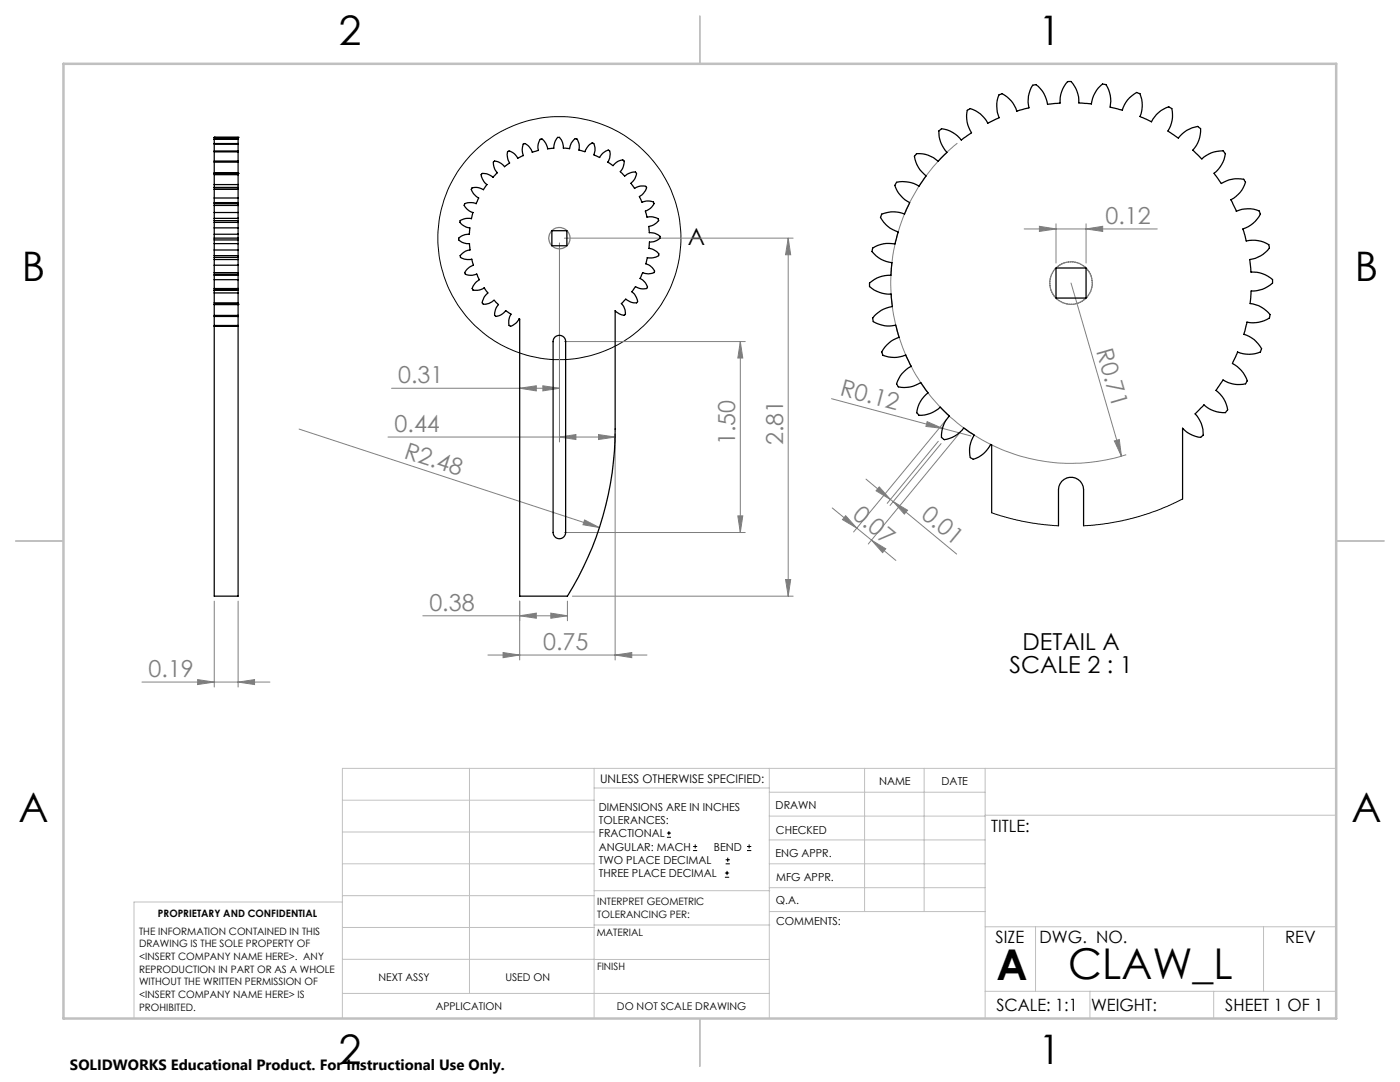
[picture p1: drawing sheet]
<svg xmlns="http://www.w3.org/2000/svg" width="279mm" height="216mm" viewBox="0 0 279 216" stroke-linecap="round" stroke-linejoin="round" font-family="sans-serif">
<g fill="none" stroke="#000" stroke-width=".2">
<path d="M133.1 167.1h.8M133.1 166.2h.8M133.5 165.8v.9M138.3 169.7h.8M138.3 168.9h.8M138.7 168.5v.8M144.7 175h.8M144.7 174.2h.8M144.8 172.4h.9M144.8 171.6h.9M145.1 173.8v.8M145.2 171.1v.9"/>
<path d="M149.1 169.7h.8M149.1 168.9h.8M149.5 168.5v.8"/>
<circle cx="111.6" cy="47.5" r="24.3"/>
</g>
<g fill="none" stroke="#808080" stroke-width=".2">
<path d="M191.1 28.6a36 36 0 0 0-9 45 36 36 0 0 0 42.7 17.1M111.7 48.5v39.7M112.6 47.5h45.7M157.3 47.5v71.5M157.3 47.5l.5 3.3h-1zM204.4 45.7h26.6M207.4 45.2l3.3 .5-3.3 .5zM210.7 44.7v7.8M213.7 56.5l10.1 34.5M216.7 45.7l3.4-.5v1zM216.7 44.7v7.8M78.1 77.5h33.6"/>
<path d="M103.7 77.5l3.3-.5v1zM108.3 77l3.4 .5-3.4 .5zM112.6 68.2h36.1M147.7 68.2v38.1M147.7 68.2l.5 3.2h-1zM165.9 79.6l27.9 7.4M59.7 85.6l59.9 19.7M77.4 87.2h45.4M111.7 87.2l3.2-.5v1zM119.5 86.7l3.3 .5-3.3 .5zM122.8 86.6v45.1M172.8 95.6l4.9 4.1"/>
<path d="M175.5 97.2l2.2 2.5-2.9-1.8zM177.7 99.7l.6 .4M185 84.1l3.1 1.4-3.3-.4zM187.3 88.1l-10.2 12.3M187.8 88.5l-10.2 12.4M188.8 83.8l-18.4 22.4M191.7 86.2l-18.4 22.3M222.4 88l1-.3 .4 3.3zM42.8 119.9v17.2M47.5 119.9v17.2M103.7 119.9v11.8M112.6 106.3h36.1"/>
<path d="M113.2 119.9v4M114.2 119h44.1M116.7 103.8l2.9 1.5-3.3-.6zM147.2 102.9h1l-.5 3.4zM156.8 115.6h1l-.5 3.4zM166.1 101.4l7.8 6.4M168.8 102.9l2.2 2.5-2.9-1.7zM173.9 107.8l2.9 1.7-.7 .8zM173.9 107.8l4.9 4M178.3 100.1l2.8 1.7-.6 .8zM178.3 100.1l12.6 10.5M28.3 136.1h25.6"/>
<path d="M39.4 135.6l3.4 .5-3.4 .5zM47.5 136.1l3.3-.5v1zM84.4 122.9h28.8M97.4 130.7h31.7M100.4 130.2l3.3 .5-3.3 .5zM103.7 122.9l3.3-.6v1.1zM109.9 122.3l3.3 .6-3.3 .5zM122.8 130.7l3.3-.5v1z"/>
</g>
<g fill="none" stroke="#808080" stroke-width=".25">
<circle cx="111.6" cy="47.5" r="2.12"/>
<circle cx="213.7" cy="56.5" r="4.3"/>
</g>
<g fill="none" stroke="#c0c0c0" stroke-width=".2">
<path d="M68.3 159.7h50.3M93.7 153.3v44.9M118.6 153.3v49.9M118.6 157.2h34.9M153.5 153.3v49.9M153.5 158.1h43.1M172.5 153.3v28.6M184.4 153.3v28.6M196.6 153.3v49.9M266.7 153.3h-198.4v49.9M68.3 178.7h50.3M68.3 172.4h50.3"/>
<path d="M68.3 166h50.3M68.3 180h-41.6v23.2M118.6 177.7h35M153.5 167.6h43.1M153.5 162.8h43.1M153.5 172.4h43.1M153.5 177.1h43.1M196.6 162.7h70.1M68.3 198.2h85.2M68.3 191.4l85.2 .1M68.3 185.1h50.3M118.6 184.6h35"/>
<path d="M153.6 181.9h43M196.6 197.8h70.1M196.6 184.9h70.1M206.7 184.9v12.9M217.5 197.8v5.4M242.2 197.8v5.4M252.2 184.9v12.9"/>
</g>
<path d="M139.7 3.2v9.5M3.1 107.9h9.6M266.7 107.9h9.5M139.7 203.2v9.6" fill="none" stroke="#c0c0c0" stroke-width=".25"/>
<path d="M12.7 12.7h254v190.5h-254z" fill="none" stroke="#c0c0c0" stroke-width=".5"/>
<g fill="#808080">
<path d="M185 84.1l3.1 1.4-3.3-.4z"/>
<path d="M222.4 88l1-.3 .4 3.3z"/>
<path d="M116.7 103.8l2.9 1.5-3.3-.6z"/>
<path d="M178.3 100.1l2.8 1.7-.6 .8zM175.5 97.2l2.2 2.5-2.9-1.8z"/>
<path d="M173.9 107.8l2.9 1.7-.7 .8zM168.8 102.9l2.2 2.5-2.9-1.7z"/>
<path d="M108.3 77l3.4 .5-3.4 .5zM103.7 77.5l3.3-.5v1zM109.9 122.3l3.3 .6-3.3 .5zM103.7 122.9l3.3-.6v1.1zM119.5 86.7l3.3 .5-3.3 .5zM111.7 87.2l3.2-.5v1zM216.7 45.7l3.4-.5v1zM207.4 45.2l3.3 .5-3.3 .5z"/>
<path d="M39.4 135.6l3.4 .5-3.4 .5zM47.5 136.1l3.3-.5v1z"/>
<path d="M156.8 115.6h1l-.5 3.4zM157.3 47.5l.5 3.3h-1zM147.2 102.9h1l-.5 3.4zM147.7 68.2l.5 3.2h-1z"/>
<path d="M100.4 130.2l3.3 .5-3.3 .5zM122.8 130.7l3.3-.5v1z"/>
</g>
<g fill="none" stroke="#000" stroke-width=".25">
<path d="M42.8 37.5v.3M42.8 37.8v1.7M42.8 37.4v.1M42.8 39.5v.9M42.8 34.6v.3M42.8 34.9v1.9M42.8 34.6h.1M42.8 36.8v.6M42.8 34.5v.1M42.8 32.3v2.2M42.8 32.1v.2M42.8 30.3v1.8"/>
<path d="M42.8 30.1v.2M42.8 28.8v1.3M42.8 28.6v.2M42.8 27.8v.8M42.8 27.7v.1M42.8 27.4v.3M42.8 27.4h.1M42.8 37.4h4.7M42.8 34.6h4.7M42.8 37.8h4.7M42.8 37.5h4.7M42.8 39.5h4.7"/>
<path d="M42.8 34.9h4.7M42.8 36.8h4.7M42.8 34.5h4.7M42.8 32.3h4.7M42.8 32.1h4.7M42.8 30.3h4.7M42.8 30.1h4.7M42.8 28.8h4.7M42.8 28.6h4.7M42.8 27.8h4.7M42.8 27.7h4.7M42.8 27.4h4.7"/>
<path d="M47.5 37.5v.3M47.5 37.8v1.7M47.5 37.4v.1M47.5 39.5v.9M47.5 34.6v.3M47.5 34.9v1.9M47.5 34.6h.1M47.5 36.8v.6M47.5 34.5v.1M47.5 32.3v2.2M47.5 32.1v.2M47.5 30.3v1.8"/>
<path d="M47.5 30.1v.2M47.5 28.8v1.3M47.5 28.6v.2M47.5 27.8v.8M47.5 27.7v.1M47.5 27.4v.3M47.5 27.4h.1M98.5 32.3l.1-.1a2.45 2.45 0 0 1 2.1 1.1l1-.8a2.03 2.03 0 0 1-.2-2.3 2.27 2.27 0 0 1 1.8 1.4l1.2-.6a2.65 2.65 0 0 1 0-2.3l.2-.1a2.5 2.5 0 0 1 1.5 1.8l1.3-.4a2.01 2.01 0 0 1 .5-2.2l.1-.1a2.61 2.61 0 0 1 1.2 2l1.2-.1a2.5 2.5 0 0 1 .9-2.2h.1a2.14 2.14 0 0 1 .9 2.2l1.3 .1a2.43 2.43 0 0 1 1.2-2h.1a2.34 2.34 0 0 1 .5 2.3l1.2 .3a2.44 2.44 0 0 1 1.6-1.8l.1 .1a2.34 2.34 0 0 1 .1 2.3l1.2 .5a2.05 2.05 0 0 1 1.8-1.4l.1 .1a2.53 2.53 0 0 1-.3 2.2l1 .8a2.1 2.1 0 0 1 2.1-1.1l.1 .1a2.66 2.66 0 0 1-.7 2.2l.9 .8a2.4 2.4 0 0 1 2.2-.7l.1 .1a2.41 2.41 0 0 1-1.1 2.1l.7 1a2.09 2.09 0 0 1 2.4-.3v.1a2.81 2.81 0 0 1-1.4 1.8l.5 1.2a2.04 2.04 0 0 1 2.4 .1v.1a2.51 2.51 0 0 1-1.7 1.5l.3 1.2a2.58 2.58 0 0 1 2.3 .5v.1a2.15 2.15 0 0 1-1.9 1.3l.1 1.2a1.98 1.98 0 0 1 2.1 .9v.1a2.48 2.48 0 0 1-2.1 .9l-.1 1.3a2.09 2.09 0 0 1 2 1.2l-.1 .1a2.61 2.61 0 0 1-2.2 .5l-.3 1.2a2.17 2.17 0 0 1 1.7 1.6v.1a2.59 2.59 0 0 1-2.3 .1l-.6 1.2a2.17 2.17 0 0 1 1.5 1.8l-.1 .1a2.46 2.46 0 0 1-2.3-.3l-.7 1a2.17 2.17 0 0 1 1 2.1 2.1 2.1 0 0 1-2.2-.6l-.9 .9a2.05 2.05 0 0 1 .7 2.2 1.92 1.92 0 0 1-1.9-.8l-.1 25.8a63.4 63.4 0 0 1-9.5 31.2h-9.5v-55.3l-.1-.1a2.56 2.56 0 0 1-1.8 1.5l-.1-.1a2.24 2.24 0 0 1 .3-2.3l-1.1-.7a2.1 2.1 0 0 1-2.1 1 2.66 2.66 0 0 1 .7-2.2l-.9-.9a2.4 2.4 0 0 1-2.2 .7l-.1-.1a2.41 2.41 0 0 1 1.1-2l-.8-1.1a2.36 2.36 0 0 1-2.2 .4l-.1-.2a2.81 2.81 0 0 1 1.4-1.8l-.6-1.1a1.91 1.91 0 0 1-2.3-.2 2.33 2.33 0 0 1 1.7-1.6l-.3-1.2a2.33 2.33 0 0 1-2.3-.5 .73 .73 0 0 1 .6-.8l.5-.3 .8-.2-.1-1.3h-.3a1.87 1.87 0 0 1-1.9-.9v-.1a2.36 2.36 0 0 1 2.2-.9l.1-1.2a2.09 2.09 0 0 1-2-1.3v-.1a2.46 2.46 0 0 1 2.3-.5l.3-1.2a2.17 2.17 0 0 1-1.7-1.6v-.1a2.47 2.47 0 0 1 2.3-.1l.5-1.1a2.38 2.38 0 0 1-1.4-1.8l.1-.1a2.3 2.3 0 0 1 2.3 .3l.7-1.1a3.1 3.1 0 0 1-1.2-2l.2-.1a2.23 2.23 0 0 1 2.2 .7l.9-.9a2.63 2.63 0 0 1-.8-2.2zM42.8 47.5v.4M42.8 46.7v.8M42.8 47.9v.7M42.8 44v.4"/>
<path d="M42.8 44.4v1.1M42.8 49.9v1.1M42.8 51v.4M42.8 43.6v.4M42.8 51.4v.4M42.8 40.6v.4M42.8 41v1.4M42.8 52.9v1.5M42.8 54.4v.3M42.8 40.4v.2M42.8 54.7v.2M42.8 45.5v1.2"/>
<path d="M42.8 48.6v1.3M42.8 42.4v1.2M42.8 51.8v1.1M42.8 55.8v1.8M42.8 57.6v.3M42.8 57.9h.1M42.8 54.9v.9M42.8 58.5v1.9M42.8 57.9v.6M42.8 46.7h4.7M42.8 48.6h4.7M42.8 43.6h4.7"/>
<path d="M42.8 51.8h4.7M42.8 40.4h4.7M42.8 54.9h4.7M42.8 57.9h4.7M42.8 47.9h4.7M42.8 47.5h4.7M42.8 44.4h4.7M42.8 44h4.7M42.8 45.5h4.7M42.8 51h4.7M42.8 49.9h4.7M42.8 51.4h4.7"/>
<path d="M42.8 41h4.7M42.8 40.6h4.7M42.8 42.4h4.7M42.8 54.4h4.7M42.8 52.9h4.7M42.8 54.7h4.7M42.8 57.6h4.7M42.8 55.8h4.7M42.8 58.5h4.7M47.5 47.5v.4M47.5 46.7v.8M47.5 47.9v.7"/>
<path d="M47.5 44v.4M47.5 44.4v1.1M47.5 49.9v1.1M47.5 51v.4M47.5 43.6v.4M47.5 51.4v.4M47.5 40.6v.4M47.5 41v1.4M47.5 52.9v1.5M47.5 54.4v.3M47.5 40.4v.2M47.5 54.7v.2"/>
<path d="M47.5 45.5v1.2M47.5 48.6v1.3M47.5 42.4v1.2M47.5 51.8v1.1M47.5 55.8v1.8M47.5 57.6v.3M47.5 57.9h.1M47.5 54.9v.9M47.5 58.5v1.9M47.5 57.9v.6M110.1 46h3v3h-3zM210.7 53.5h6v6h-6z"/>
<path d="M42.8 60.4v.3M42.8 60.7h.1M42.8 60.8v2.1M42.8 62.9v.2M42.8 63.1v1.8M42.8 64.9v.2M42.8 60.7h4.7M42.8 60.4h4.7M42.8 60.8h4.7M42.8 65.1v53.9h4.7v-53.9M42.8 60.7v.1M42.8 62.9h4.7"/>
<path d="M42.8 63.1h4.7M42.8 64.9h4.7M42.8 65.1h4.7M47.5 60.4v.3M47.5 60.7h.1M47.5 60.8v2.1M47.5 62.9v.2M47.5 63.1v1.8M47.5 64.9v.2M47.5 60.7v.1M110.7 67.3a1.26 1.26 0 0 1 1.4-.3 1.26 1.26 0 0 1 .8 1.2v38.1a1.25 1.25 0 0 1-1.3 1.2 1.25 1.25 0 0 1-1.2-1.2v-38.1zM236 99.6v-14.2l.4 .4a5.3 5.3 0 0 0 3.3 1.4l.4-.3a5.4 5.4 0 0 0-1.6-4.3l1.8-1.8a5.5 5.5 0 0 0 4.3 1.5l.3-.5a5.2 5.2 0 0 0-2.2-3.9l1.4-2.1a5.4 5.4 0 0 0 4.5 .7l.3-.4a5.5 5.5 0 0 0-2.9-3.6l1-2.3a5.6 5.6 0 0 0 4.6 0l.1-.5a5.5 5.5 0 0 0-3.5-3l.6-2.4a5.7 5.7 0 0 0 4.6-.9v-.5a5.4 5.4 0 0 0-3.9-2.3l.2-2.5a5.5 5.5 0 0 0 4.3-1.7v-.5a5.4 5.4 0 0 0-4.3-1.6l-.3-2.5a5.1 5.1 0 0 0 3.9-2.5l-.1-.5a6.1 6.1 0 0 0-4.5-.7l-.7-2.4a5.5 5.5 0 0 0 3.5-3l-.2-.5a5.3 5.3 0 0 0-4.6 0l-1.1-2.3a5 5 0 0 0 2.9-3.7l-.3-.4a6.2 6.2 0 0 0-4.5 .8l-1.4-2a5.4 5.4 0 0 0 2.2-4l-.3-.4a5.4 5.4 0 0 0-4.3 1.5l-1.8-1.7a5.5 5.5 0 0 0 1.4-4.4l-.4-.3a5.6 5.6 0 0 0-3.9 2.3l-2.1-1.5a5.4 5.4 0 0 0 .7-4.5l-.5-.2a5.1 5.1 0 0 0-3.5 2.9l-2.3-1.1a5.4 5.4 0 0 0-.1-4.5l-.5-.2a5.4 5.4 0 0 0-2.9 3.5l-2.5-.6a5.6 5.6 0 0 0-.9-4.5l-.5-.1a5.2 5.2 0 0 0-2.3 3.9l-2.5-.2a5.5 5.5 0 0 0-1.7-4.2h-.5a5.3 5.3 0 0 0-1.5 4.3l-2.5 .2a5.5 5.5 0 0 0-2.4-3.9l-.5 .1a5.5 5.5 0 0 0-.8 4.5l-2.5 .7a5.3 5.3 0 0 0-3-3.5l-.5 .2a5.4 5.4 0 0 0 0 4.6l-2.3 1.1a5.4 5.4 0 0 0-3.5-2.9l-.5 .3a5.4 5.4 0 0 0 .8 4.5l-2.1 1.4a5.4 5.4 0 0 0-4-2.1l-.4 .3a5.5 5.5 0 0 0 1.6 4.3l-1.8 1.8a5 5 0 0 0-4.4-1.4l-.3 .4a6 6 0 0 0 2.3 3.9l-1.4 2a5.8 5.8 0 0 0-4.5-.7l-.3 .5a5.3 5.3 0 0 0 2.9 3.5l-1 2.3a5.4 5.4 0 0 0-4.6 .1l-.1 .5a5.5 5.5 0 0 0 3.4 3l-.6 2.4a5.5 5.5 0 0 0-4.5 .9v.5a5.2 5.2 0 0 0 3.9 2.3l-.2 2.5a5.5 5.5 0 0 0-4.3 1.7v.5a5.6 5.6 0 0 0 4.3 1.6l.3 2.5a5.3 5.3 0 0 0-3.9 2.4l.1 .6a5.8 5.8 0 0 0 4.5 .7l.6 2.4a5.7 5.7 0 0 0-3.4 3l.2 .5a5.4 5.4 0 0 0 4.6 0l1.1 2.3a5 5 0 0 0-2.9 3.6l.2 .3a4.5 4.5 0 0 0 4-.4l.6-.3 1.4 2.1-.5 .4a5.4 5.4 0 0 0-1.7 3.6l.3 .4a5.4 5.4 0 0 0 4.3-1.6l1.8 1.8a5.5 5.5 0 0 0-1.4 4.3l.4 .4a5.2 5.2 0 0 0 3.9-2.3l2.1 1.4a5.4 5.4 0 0 0-.7 4.5l.5 .3a5.6 5.6 0 0 0 3.5-2.9l.2 .1v13.5"/>
<path d="M211.2 104.9v-7.2a2.5 2.5 0 0 1 2.5-2.5 2.5 2.5 0 0 1 2.6 2.5v7.2"/>
</g>
<path d="M236 99.6l-5.1 2.3-4.9 1.5-5.1 1.1-4.6 .4M197.9 102.3l2.6 .9 3.3 .8 3.5 .6 3.9 .3" fill="none" stroke="#000" stroke-width=".2"/>
<g font-size="8.5">
<text x="198.9" y="195.5">A</text>
<text x="213.2" y="195.4">CLAW_L</text>
</g>
<g font-size="8.1">
<text x="67.6" y="8.9">2</text>
<text x="207.3" y="8.9">1</text>
<text x="4.4" y="56.1">B</text>
<text x="270.4" y="56.1">B</text>
<text x="3.7" y="164.1">A</text>
<text x="269.7" y="164.1">A</text>
<text x="67.6" y="212.4">2</text>
<text x="207.3" y="212.4">1</text>
</g>
<g font-size="4.7" fill="#808080">
<text x="220.6" y="44.6">0.12</text>
<text x="218.8" y="70.1" transform="rotate(74 218.8 70.1)">R0.71</text>
<text x="79.4" y="76.5">0.31</text>
<text x="167.5" y="78.9" transform="rotate(15 167.5 78.9)">R0.12</text>
<text x="78.7" y="86.2">0.44</text>
<text x="146.7" y="88.8" transform="rotate(-90 146.7 88.8)">1.50</text>
<text x="156.3" y="88.8" transform="rotate(-90 156.3 88.8)">2.81</text>
<text x="80.5" y="91.4" transform="rotate(18 80.5 91.4)">R2.48</text>
<text x="169.9" y="103.2" transform="rotate(40 169.9 103.2)">0.07</text>
<text x="183.6" y="103.2" transform="rotate(40 183.6 103.2)">0.01</text>
<text x="85.7" y="121.8">0.38</text>
<text x="108.4" y="129.7">0.75</text>
<text x="29.6" y="135.1">0.19</text>
</g>
<g font-size="4.7">
<text x="137.3" y="48.8">A</text>
<text x="204.1" y="129.7">DETAIL A</text>
<text x="201.5" y="134.2">SCALE 2 : 1</text>
</g>
<g font-size="3.4">
<text x="197.8" y="166">TITLE:</text>
<text x="198.7" y="188.1">SIZE</text>
<text x="207.5" y="188.1">DWG. NO.</text>
<text x="256.5" y="188.2">REV</text>
<text x="198.8" y="201.7">SCALE: 1:1</text>
<text x="217.7" y="201.8">WEIGHT:</text>
<text x="244.5" y="201.7">SHEET 1 OF 1</text>
</g>
<text font-size="3" x="14" y="213.5">SOLIDWORKS Educational Product. For Instructional Use Only.</text>
<text font-size="2.4" x="119.8" y="156.2">UNLESS OTHERWISE SPECIFIED:</text>
<g font-size="2.2">
<text x="119.5" y="161.8">DIMENSIONS ARE IN INCHES</text>
<text x="154.8" y="161.4">DRAWN</text>
<text x="175.4" y="156.6">NAME</text>
<text x="187.9" y="156.7">DATE</text>
<text x="119.5" y="164.4">TOLERANCES:</text>
<text x="119.5" y="167.1">FRACTIONAL</text>
<text x="154.9" y="166.3">CHECKED</text>
<text x="119.5" y="169.7">ANGULAR: MACH</text>
<text x="119.5" y="172.4">TWO PLACE DECIMAL</text>
<text x="142.5" y="169.7">BEND</text>
<text x="154.8" y="171">ENG APPR.</text>
<text x="119.5" y="175">THREE PLACE DECIMAL</text>
<text x="154.9" y="175.7">MFG APPR.</text>
<text x="154.9" y="180.4">Q.A.</text>
<text x="154.9" y="184.6">COMMENTS:</text>
</g>
<g font-size="2.1">
<text x="75.5" y="195.7">NEXT ASSY</text>
<text x="100.9" y="195.7">USED ON</text>
<text x="86.9" y="201.5">APPLICATION</text>
<text x="123.1" y="201.6">DO NOT SCALE DRAWING</text>
</g>
<g font-size="2">
<text x="31.5" y="182.9">PROPRIETARY AND CONFIDENTIAL</text>
<text x="119.2" y="180.6">INTERPRET GEOMETRIC</text>
<text x="119.2" y="183.1">TOLERANCING PER:</text>
<text x="27.8" y="186.5">THE INFORMATION CONTAINED IN THIS</text>
<text x="27.8" y="189">DRAWING IS THE SOLE PROPERTY OF</text>
<text x="27.8" y="191.6">&lt;INSERT COMPANY NAME HERE&gt;. ANY</text>
<text x="119.1" y="186.7">MATERIAL</text>
<text x="27.8" y="194.1">REPRODUCTION IN PART OR AS A WHOLE</text>
<text x="27.8" y="196.6">WITHOUT THE WRITTEN PERMISSION OF</text>
<text x="119.1" y="193.5">FINISH</text>
<text x="27.8" y="199.1">&lt;INSERT COMPANY NAME HERE&gt; IS</text>
<text x="27.8" y="201.7">PROHIBITED.</text>
</g>
</svg>
